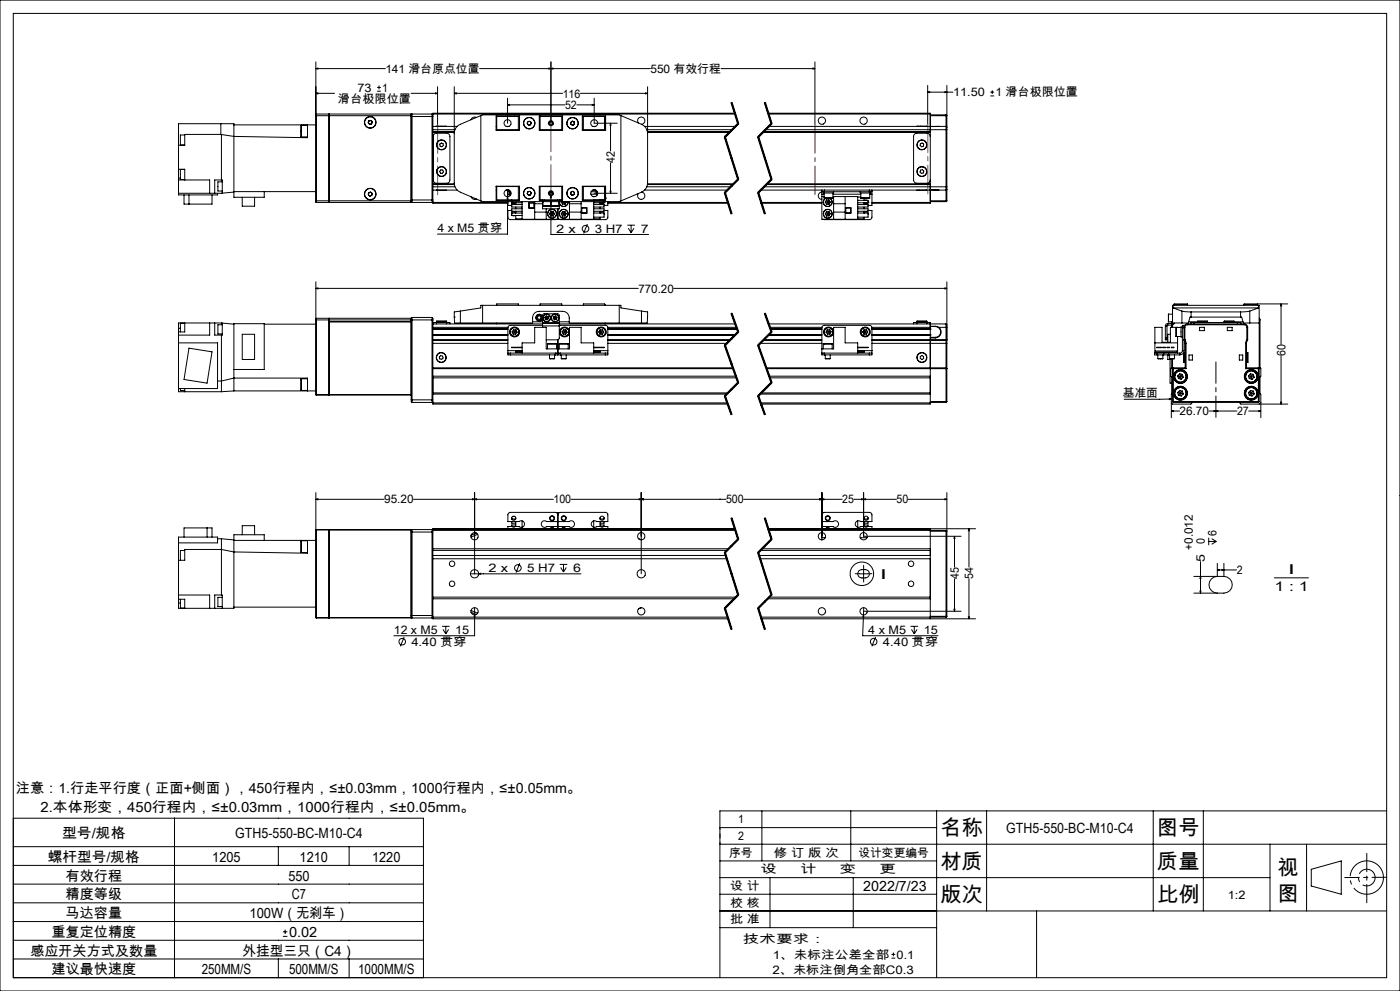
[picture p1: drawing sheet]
<svg xmlns="http://www.w3.org/2000/svg" width="420mm" height="297mm" viewBox="0 0 420 297" stroke-linecap="round" stroke-linejoin="round" font-family="sans-serif">
<g fill="none" stroke="#000" stroke-width=".3">
<path d="M0 0h420v297h-420zM4 4h412v289h-412zM94.8 18.6v41.6M165.3 18.6v18.3M244.5 18.6v18.8M66.3 37.1v3.2M70.2 37.4h24.6M90.4 37.5v3.5M90.4 37.5h1.9M92.3 37.4v3.9l-22.1-.4-3.8-.6M94.8 20.6l.6-.2v.3zM94.8 28l.6-.2v.3z"/>
<path d="M94.8 28h5.6M94.8 20.6h20.8M94.9 34.2l-.1 .5h28.5M94.9 34.2v26.5M94.9 34.2h3.8M98.7 34.2v26.5M98.7 34.2l.1 .1M98.8 34.3v26.3M98.8 34.2v26.5M98.8 34.2v.1M98.8 34.2h24.6M110.5 36.8l.3 .4"/>
<path d="M110.7 36.2l-.2 .6M111.3 36.1l.4 .5M111.3 36.1l-.6 .1M111.4 37.1l-.6 .1M111.7 36.6l-.3 .5M113.1 27.3h1.2M113.1 26.2h1.2M113.7 25.6v1.2M123.3 28h8M123.3 34.7v25.5M123.4 34.2l-.1 .5M123.4 34.4v.5"/>
<path d="M123.4 34.2v.2M123.4 34.9v25M123.4 34.9h6.5M123.6 34.2v26.5M123.6 34.2h6M123.6 34.2l-.2 .2M129.6 34.2v26.5M129.6 34.2l.3 .2M129.9 34.4v.5M129.9 34.2v.2M129.9 34.9v25M129.9 37.9h7.3"/>
<path d="M129.9 39.6h6.4M129.9 39.7h6.4M129.9 34.2h90.6M129.9 38.9h6.6M129.9 39.5h6.4M130.7 27.8l.6 .2-.6 .1zM130.9 37.9h3M131.3 26v11.4M136.3 28l.6-.2v.3zM136.3 26v28.8a3 3 0 0 0 1.8 2.8l6.2 2.6M136.3 28h32.5M142.9 35.2h-.1a1.15 1.15 0 0 0-1.5 .7"/>
<path d="M144.3 34.6l-6.2 2.6a2.94 2.94 0 0 0-1.8 2.8M144.3 34.6v25.6M144.3 34.6l.5-.2h41l.5 .2M148.8 37.9h.2M148.8 38.9h.2M148.8 34.8h7.1v4.2h-7.1zM149 38.9h6.9M151.8 37.9h.9M152.3 31.4l.6-.1v.3zM152.3 29.4v7.5M152.3 31.4h17.2M155.5 34.9v4"/>
<path d="M155.9 34.9h-6.9v4.1M158.2 36.9l.3 .5M158.5 37.4h.5M158.5 36.4l-.3 .5M158.5 36.4h.6M159.1 36.4l.2 .5M159.3 36.9l-.3 .5M161.8 34.8h7v4.2h-7zM161.8 34.9h7M161.8 38.9h7M162 34.9v4M162.1 34.8l.2 .1"/>
<path d="M164.7 20.4l.6 .2-.6 .1zM165.3 20.6l.6-.2v.3zM168.5 34.9v4M171.2 36.7l.1 .6M171.3 37.3l.6 .2M171.7 36.3l.5 .2M171.7 36.3l-.5 .4M172.2 36.5l.1 .6M172.3 37.1l-.4 .4M173 31.4h5.3M174.1 28h20.2M174.7 34.9h6.8v4.1"/>
<path d="M174.7 34.8h7v4.2h-7zM174.7 38.9h6.8M175 34.9v4M177.7 31.3l.6 .1-.6 .2zM177.8 37.9h.9M178.3 29.4v7.5h6.9M181.4 34.9v4M181.5 37.9h.2M181.5 38.9h.2M183.2 36.9v8.4M183.2 36.9l.1 .6h-.3zM186.3 34.6v25.6"/>
<path d="M186.3 34.6l6.1 2.6M191.5 36.9a1.1 1.1 0 0 1 .3-1.7 1.1 1.1 0 0 1 1.6 .6 1.1 1.1 0 0 1-.9 1.4M192.4 37.2a2.94 2.94 0 0 1 1.9 2.8M193.4 37.9h27.3M193.7 27.8l.6 .2-.6 .1zM194 38.9h25.6M194.2 39.6h24.7M194.2 39.7h24.7M194.2 39.5h24.8M194.3 26l-.1 29.4a2.98 2.98 0 0 1-1.8 2.2M195.1 20.6h-51.2M216.3 20.6h28.2"/>
<path d="M219.3 30.8l2 6.3M219.5 30.7l2 6.4-4 4 4 12.6-4 4 2 6.4M219.6 30.7l2 6.3M220.5 33.9h-90.6v.3M221.3 36.9l-4 4M221.6 37.2l-4 4M228.8 39.7h50.3M228.9 39.6h50.2M229 39.5h50.1M229.3 30.8l2 6.3M229.5 30.7l2 6.4-4 4 4 12.6-4 4 2 6.4M229.6 30.7l2 6.3"/>
<path d="M229.7 38.9h54.1M230.4 33.9h48.7v.3M230.5 34.2h48.6M230.6 37.9h50M231.3 36.9l-4 4M231.6 37.2l-4 4M243.9 20.4l.6 .2-.6 .1zM275.1 37.9h3M278.3 27.6l.6-.1v.3zM278.3 27.6h7.6M278.3 25.6v11.5M279.1 34.2v4.7"/>
<path d="M279.1 38.9v17.1M279.1 34.4h4.7M279.1 34.7h4.7M280.6 37.9h-1.5v1M280.6 37.9h1.1M280.6 37.9h.1M283.5 27.5l.6 .1-.6 .2zM283.8 37.9v1M283.8 37.9l.3 .2M283.8 38.9h.3M283.8 37.9h-3.2M283.8 34.4l.3 .2-.3 .1"/>
<path d="M283.8 34.4v.3M283.8 34.7v3.2M283.8 38.9v17.1M284.1 38.1v.8M284.1 38.9v17.1M284.1 25.6v12.5M297.1 28.7h1.1M297.1 27.6h1.1M297.7 27.1v1.1M53.6 50.7v2.7M53.6 50.7v-13.6h16.6v22h9.1v-1.7M53.6 53.4v5h11.7v-.5"/>
<path d="M53.6 53.9h9.3v4M53.6 50.7h1.8v3.2M53.6 53.4h.5M55.2 58.4v2.8h8.4v-2.8M55.4 50.8h-1.3v3h1.3M55.4 40.5h-1.3v3h1.3M56.7 58.4v2.8M66.3 40.3h-10.9v3.2h-1.8M66.3 40.3h.1M66.4 40.3v13.6M66.7 54.5h-1.3v2.8h1.3M66.7 57.9h-13.1"/>
<path d="M66.7 57.9v-4h-2.3v4M70.2 57.4h24.6M70.2 57.6l-3.5 .3M72.7 59.1v2.7h3.7v-2.7M90.4 41h1.9M110.5 58.4l.5 .3M110.6 57.8l-.1 .6M111.2 57.6l.4 .4M111.2 57.6l-.6 .2M111.5 58.5l-.5 .2M111.6 58l-.1 .5M123.4 59.9v.5"/>
<path d="M123.4 59.9h6.5M129.9 59.9v.5M129.9 55.2h6.4M129.9 57h7.3M129.9 56h6.6M129.9 55.3h6.4M130.2 40.2l.6-.3h3.2a.96 .96 0 0 1 1 1v13a.96 .96 0 0 1-1 1h-3a.96 .96 0 0 1-1-1v-13zM130.9 57h3M131.9 43.2l.5-.3 .5 .2 .1 .5-.5 .4-.5-.2zM132.3 50.9l.5 .1 .2 .5-.3 .5-.6-.1-.2-.5zM141.3 58.9l.1 .2a1.08 1.08 0 0 0 1.5 .5M148.8 57h.2"/>
<path d="M148.8 55.8h7.1v4.2h-7.1zM148.8 56h.2M149 55.8v4.1h6.9M149 55.9h6.9M151.8 57h.6M152.3 59l.1 .6h-.3zM152.3 56.9v13.3h-21.1M152.4 57.5h.7M152.4 57.5v.7M152.4 57v.5M152.4 58.2v.8M152.4 59.9v.1"/>
<path d="M152.4 58.2h.6M152.4 57h.3M152.9 57.5v.4h.4M153 57.9v.8M153.1 57.3v.2M153.1 57.5h.1M153.5 59.9v.1M155.5 55.9v4M158.2 58l.3 .4M158.5 57.4l-.3 .6M158.5 58.4h.6M159 57.4l.3 .5"/>
<path d="M159 57.4h-.5M159.3 57.9l-.2 .5M161.8 55.8h7v4.2h-7zM161.8 59.9h7M161.8 55.9h7M162 55.9v4M162.3 59.9l-.2 .1M162.8 59.9v.1M163.3 59.9v.1M164.8 57.9h1M165.1 57.5h.4M165.3 58.7l.1 .6h-.3z"/>
<path d="M165.3 57.2v13.1h29.3M167.3 59.9v.1M167.8 59.9v.1M167.9 59.9v.1M168 59.9l-.1 .1M168.5 55.9v4M168.7 59.9v.1M168.7 59.9l.1 .1M171.2 58.1l.4 .4M171.4 57.5l-.2 .6M171.9 57.4l.4 .4M171.9 57.4l-.5 .1"/>
<path d="M172.2 58.3l-.6 .2M172.3 57.8l-.1 .5M174.7 55.8h7v4.2h-7zM174.7 55.9h6.8M175 55.9v4M177.3 58.2h1.7M177.3 57.5h1.9M177.8 57h.9M177.9 58.9h.2M178.1 59.9v.1M178.3 57.9h6.9M178.9 57.5v.4h.4"/>
<path d="M179 57.9v.8M180 59.9v.1M181.4 55.9v4M181.5 59.4h.2M181.5 59.3h.2M181.5 55.8v4.1h-6.8M181.5 57h.2M181.5 57.5h.2M181.5 56h.2M181.5 57.9h.2M181.6 57v.5M181.7 59.4h.1"/>
<path d="M183 57.3h.3l-.1 .6zM183.2 48.8v9.1M192.4 57.6l-6.1 2.6M192.5 57.6a1.11 1.11 0 0 1 .9 1.4 1.11 1.11 0 0 1-1.5 .7 1.11 1.11 0 0 1-.4-1.7M193.4 57h24.8M194 56h25.2M194.2 55.3h25.7M217.3 41.1l4 12.7M217.3 57.8l2 6.3M217.6 41l4 12.7M217.6 57.7l2 6.3M220 55.2h-25.8"/>
<path d="M221.3 53.6l-4 4M221.6 53.9l-4 4M227.3 41.1l4 12.7M227.3 57.8l2 6.3M227.6 41l4 12.7M227.6 57.7l2 6.3M228.2 57h19.1M229.2 56h54.6M229.9 55.3h49.2M230 55.2h49.1M231.3 53.6l-4 4M231.6 53.9l-4 4"/>
<path d="M246.6 57.6a1.09 1.09 0 0 0-1.1 1.1 1.09 1.09 0 0 0 1.1 1.1M246.6 57.5h.7M246.6 57.5v.7M246.6 57v.5M246.6 58.2v7.5h10.7v-6.8h-7.4M246.6 58.9h.6M246.6 58.2h.6M247.1 57.5v.4h3v-.4M247.2 59.3h2.7M247.2 57.9v1.4M247.3 57v.5M247.3 57h13.5"/>
<path d="M247.3 57.5h13.5M247.7 59.4a1.35 1.35 0 0 0-.4 2 1.35 1.35 0 0 0 2.1 0 1.35 1.35 0 0 0-.4-2M247.8 59.4a1.3 1.3 0 0 0-.5 2 1.3 1.3 0 0 0 2.1 0 1.3 1.3 0 0 0-.6-2M247.9 59.9l-.3 .7M247.9 59.9l.8 1.3M248.7 59.9h-.8M248.7 59.9l.4 .7M248.7 59.9l-.7 1.3M249.9 57.9v1.4M249.9 58.2h8.3M250.1 58.9v6.8M253.5 58.9v6.8"/>
<path d="M257.3 59.1h.9M258.1 57.5v.4h3v-.4M258.2 59.3l.1 .1M258.2 59.3h2.7M258.2 57.9v1.4M258.3 59.4h.1M259.2 59.4v.6M260.8 57.5h.8M260.8 57h19.8M260.8 57v.5M260.9 59.3l-2.6 .1M260.9 57.9v1.4"/>
<path d="M260.9 58.2h.7M261.6 57.5v.7M261.6 57v.5M261.6 58.2v3.4h-1.2M275.1 57h2.9M276.1 43.1l.5-.2 .5 .3-.1 .6-.5 .2-.5-.4zM276.2 51l.6-.1 .3 .4-.1 .6-.6 .1-.4-.5zM278 57h.1M279.1 40.9a1.02 1.02 0 0 0-1-1h-3a.96 .96 0 0 0-1 1v13a.96 .96 0 0 0 1 1h3a1.02 1.02 0 0 0 1-1M279.1 56v4.7M279.1 56v.9h1.5M280.6 56.9l1.1 .1"/>
<path d="M280.6 57h1.1M280.6 56.9v.1M281.7 57h2.1M283.8 56h.3M283.8 56v1M283.8 57v3.2M284.1 56v.7M284.1 56.7l-.3 .3M284.1 56.7v3.5M94.8 60.2l.1 .5M94.8 60.2h28.5M94.9 60.7h3.8"/>
<path d="M98.8 60.6h.1M98.8 60.6l-.1 .1M98.8 60.6v.1M98.8 60.7h24.5M123.3 60.2v.5M123.3 60.6h.1M123.4 60.4v.2M123.4 60.6l-.1 .1M123.4 60.4l.2 .3M123.6 60.7h6M129.9 60.7v.2h22.5M129.9 60.4v.3"/>
<path d="M129.9 60.4l-.3 .3M129.9 60.7h22.5M144.3 60.2l.5 .2h41l.5-.2M152.4 60.4v1.2h1.1M153.5 60.4v.4M153.5 60.7h.1M153.5 60.6v.1M153.5 60.8a.61 .61 0 0 0 .6 .4 .61 .61 0 0 0 .6-.4v.5M153.5 63.1h-1.1v2.1l.2 .4 .5 .2 13.9-.1M153.5 63.8v.8h3.1M153.5 63.8h3.1M153.5 60.8h3.1"/>
<path d="M153.5 63.9v.3M153.6 60.9h1M153.8 64.6h.6M154.7 63.3v.5a.63 .63 0 0 0-.6-.3 .63 .63 0 0 0-.6 .3M154.7 62.1v.5M154.7 64.6v1h1.9M156.6 60.4v5.3h21.5v-5.3M156.6 61.3h-3.1v.8h3.1M156.6 62.6h-3.1v.7h3.1M158.7 60.8h1.6v1.6h-1.6zM158.7 60.8h1.5v1.5h-1.5M160.4 60.4v5.3"/>
<path d="M160.4 63.6h3.5M160.4 61.1h2.4M162.8 60.4v.3M162.8 61.8v.8h5v-.8M162.8 60.7v1.1M162.8 60.7h.1M162.8 61.8h5M162.9 61.6h.1M162.9 61.6h2.3M162.9 60.4v1.2M163.9 62.6v3.1M164.9 64.1h1.5"/>
<path d="M164.9 64.1l.3 .6M165.2 61.6l-2.3 .1M165.2 60.7h.2M165.2 60.4v1.2M165.2 63.4h.8M165.2 64.7h.8M165.2 63.4l-.3 .7M165.2 63.4l.4 .7M165.4 61.6l1.3 .1M165.4 61.6h1.3M165.4 60.4v1.2M165.6 64.1l.4 .6"/>
<path d="M165.6 64.1l-.4 .6M166 63.4l.4 .7M166 63.4l-.4 .7M166.4 64.1l-.4 .6M166.7 61.6h1M167.4 62.6v3.1M167.7 61.6l-1 .1M167.7 60.7h.1M167.7 60.4v1.2M167.8 60.7v1.1M167.8 60.4a1.3 1.3 0 0 0 1.3 1.5 1.3 1.3 0 0 0 1.3-1.5M168.4 64.1h1.5"/>
<path d="M168.4 60.6h1.5M168.4 60.6l.3 .6M168.4 64.1l.3 .6M168.5 60.4l-.1 .2M168.7 63.4h.8M168.7 61.2h.8M168.7 63.4l-.3 .7M168.7 64.7h.8M168.7 63.4l.4 .7M169 60.4l.1 .2M169.1 60.6l.4 .6M169.1 60.6l-.4 .6"/>
<path d="M169.1 64.1l.4 .6M169.1 64.1l-.4 .6M169.2 60.4l-.1 .2M169.5 63.4l.4 .7M169.5 63.4l-.4 .7M169.8 60.4l.1 .2M169.9 60.6l-.4 .6M169.9 64.1l-.4 .6M170.5 60.4a1.35 1.35 0 0 1-1.4 1.5 1.35 1.35 0 0 1-1.3-1.5v.3M170.9 60.4v5.3M170.9 63.6h3.4M170.9 61.1h3.4"/>
<path d="M174.3 60.4v5.3M174.5 62.3h1.6v1.6h-1.6zM174.5 62.3h1.5v1.5h-1.5zM176.2 67.1l-1.1 2.9M178.1 61.3h3.1v.8h-3.1M178.1 62.6h3.1v.7h-3.1M178.1 63.8h3.1M178.1 60.8h3.1M180 63.3v.5a.63 .63 0 0 1 .6-.3 .63 .63 0 0 1 .6 .3M180 62.1v.5M180 65.1v.5h-1.9M180.1 60.9h1.1"/>
<path d="M180.3 60h.6M181.2 60.8a.61 .61 0 0 1-.6 .4 .61 .61 0 0 1-.6-.4v.5M181.2 60h.1M181.2 60.4v.3zM181.2 63.9v.3M181.2 63.1h1.2l-.1 2.3-.7 .4-13.9-.1M181.2 60.7h.1M181.2 63.8v1.3h-3.1M182.4 60.4v1.2h-1.2M182.4 60.9h36M182.4 60.7h36M188.2 67.5h2.3"/>
<path d="M188.5 68.4l.8 1.3M189.3 67.5v2.2M190.2 68.4l-.9 1.3M228.4 60.7h18.2M228.4 60.9h18.2M247.6 64.1l.4 .6M247.6 60.6l.4 .6M247.6 60.6h1.5M247.9 63.4h.8M247.9 63.4l-.3 .7M247.9 63.4l.8 1.3M248.3 64.1h-.7"/>
<path d="M248.3 64.1h.8M248.3 64.1l-.3 .6M248.7 63.4l.4 .7M248.7 63.4l-.4 .7M248.7 64.7h-.7M248.7 61.2h-.7M249.1 64.1l-.4 .6M249.1 60.6l-.4 .6M250.1 63.6h3.4M250.1 61.1h3.4M253.7 62.3h1.6v1.6h-1.6zM253.7 62.3h1.5v1.5h-1.5z"/>
<path d="M257.3 60h3.1v.8M257.3 61.3h3.1v.8h-3.1M257.3 62.6h3.1v.7h-3.1M257.3 63.8h3.1M257.3 60.8h3.1M259.2 63.3v.5a.66 .66 0 0 1 .6-.3 .66 .66 0 0 1 .6 .3M259.2 62.1v.5M259.2 65.1v.5h-1.9M259.3 60.9h1M259.5 60h.6M260.4 60.8a.64 .64 0 0 1-.6 .4 .64 .64 0 0 1-.6-.4v.5M260.4 60.4v.3"/>
<path d="M260.4 63.9v.3M260.4 63.1h1.2l-.1 2.3-.7 .4-13.9-.1M260.4 60.7h.1M260.4 63.8v1.3h-3.1M261.6 60.7h17.5M279.1 60.7v.2h-17.5M279.1 60.2h4.7M279.1 60.4h4.7M283.8 60.2h.3M283.8 60.2v.2M284.1 60.2l-.3 .2M53.6 98.4v1.1"/>
<path d="M53.6 99.5v17.9h12.8M53.6 98.4h.5M55.4 96.9h-1.3v2.6M55.4 96.8v2.7h-1.8M62.9 96.8v3.6h-9.3M64.4 96.8v3.6h2.3v-3.6M66.7 97.3h-1.3v2.8h1.3M66.7 96.8h-13.1v1.6M66.7 96.8l3.5 .4M79.3 97.2h15.5M94.8 86.4l.6-.1v.3zM94.8 84.5v33.8"/>
<path d="M94.8 86.4h96.7M94.9 95.4v23M94.9 95.4l-.1 .5h35.1M94.9 95.4h3.8M98.7 95.4v23M98.7 95.4l.1 23h24.6M98.8 96.4h24.6zM123.6 95.1v25.5M123.6 95.1l-.2 .3v24.4M123.6 95.1h6M129.6 95.1v25.5M129.6 95.1l.3 .3v.5"/>
<path d="M129.9 97.1h32.9M129.9 98.6h22.5M129.9 98.7h22.5M129.9 98.1h22.5M129.9 98.5h22.5M129.9 95.9v14.3M131 96.6l.1 .1M131 96.3h3M131 96.7h-1v.4M131 96.6h3M131 96.7h3M131 96.3v.3"/>
<path d="M131 96.7v.4M134 96.6l-.1 .1M134 96.7h1v.4M134 96.3v.3M134 96.7v.4M136.3 95l.1 1.8h1.7M136.3 95h.1M138.1 96.8h21.7a3.4 3.4 0 0 1 .5-2.9l.7-.5 .8-.1h7a1.99 1.99 0 0 1 2 2v1.5h21.6M138.1 93.2l-1.8 .3v1.5M138.1 93.2l6.2-.9v-.8h42v.8l6.1 .9M138.1 93.2v3.6M144.8 91.5v5.3"/>
<path d="M149 91.5v-.4h6.5v.4M149 96.8v.3M153.6 99.4l.4 .7M153.6 99.4l.8 .1M154.1 98.8l.7 .1M154.1 98.8l-.5 .6M154.1 98.8l.3 .7M154.4 99.5l.7 .1M154.4 99.5l.3 .7M154.4 99.5l-.4 .6M154.8 98.9l.3 .7M154.8 98.9l-.4 .6"/>
<path d="M155.1 99.6l-.4 .6M159.8 96.4h3M162 91.5v-.4h6.5v.4M162.8 96.9v.8M162.8 96.7v.2M162.8 96.7v-2.3l.4-.4 4.3 .1 .3 .4v2.2M162.8 97.5l-10.1 .1-.3 .5v7M162.8 96.7h5M162.8 96.9h5M162.8 97.7h5M162.8 97.7v.4M163.5 95.1l.1 .6"/>
<path d="M163.5 95.1l.5 .2M163.6 95.7l.5 .1M163.9 94.7l-.4 .4M163.9 94.7l.6 .2M163.9 94.7l.2 1.1M164 95.3l-.4 .4M164 95.3l.6 .2M164.5 94.9l.1 .6M164.5 94.9l-.5 .4M164.6 95.5l-.5 .3M166 95.5l.4 .3M166.1 94.9l-.1 .6"/>
<path d="M166.1 94.9l.4 .4M166.5 95.3l.5 .4M166.5 95.3l-.5 .2M166.6 94.7l.5 .4M166.6 94.7l-.5 .2M166.6 94.7l-.2 1.1M167 95.7l-.6 .1M167.1 95.1l-.1 .6M167.1 95.1l-.6 .2M167.8 96.9v.8M167.8 97.7l-.1 3.8-.4 .3h-3.4M167.8 96.7v.2"/>
<path d="M167.8 97.6h14.2l.4 .5v7M167.8 97.1h52.8M167.8 96.4h3M168.6 99.4l.3 .7M168.6 99.4l.8 .1M169.1 98.8l.7 .1M169.1 98.8l-.5 .6M169.1 98.8l.3 .7M169.4 99.5l.7 .1M169.4 99.5l.3 .7M169.4 99.5l-.5 .6M169.8 98.9l.3 .7"/>
<path d="M169.8 98.9l-.4 .6M170.1 99.6l-.4 .6M175 91.5v-.4h6.4l.1 .4M179.6 99.4l.4 .7M179.6 99.4l.8 .1M180.1 98.8l.7 .1M180.1 98.8l-.5 .6M180.1 98.8l.3 .7M180.4 99.5l.7 .1M180.4 99.5l.3 .7M180.4 99.5l-.4 .6M180.8 98.9l.3 .7"/>
<path d="M180.8 98.9l-.4 .6M181.1 99.6l-.4 .6M181.5 96.8v.3M182.4 98.6h38.7M182.4 98.7h38.8M182.4 98.1h38.5M182.4 98.5h38.7M185.8 91.5v5.3M192.4 93.2l1.9 .3v1.5M192.4 93.2v3.6M194.2 95l-.1 1.8h-1.7M194.2 95h.1"/>
<path d="M202.1 86.4h82M219.3 94l2 5.5M219.5 93.9l2 5.6-4 4 4 11.2-4 4 2 5.6M219.6 93.8l1 2.8M220.6 96.6l1 2.8zM221.3 99.4l-4 4M221.6 99.6l-4 4M229.3 94l2 5.5M229.5 93.9l2 5.6-4 4 4 11.2-4 4 2 5.6M229.6 93.8l2 5.6M230.6 97.1h53.2M230.9 98.1h15.7"/>
<path d="M231.1 98.5h15.5M231.1 98.6h15.5M231.2 98.7h15.4M231.3 99.4l-4 4M231.6 99.6l-4 4M247.8 99.6l.4 .6M248.1 98.9l-.3 .7M248.1 98.9l.5 .6M248.6 99.5l-.8 .1M248.6 99.5l.4 .6M248.6 99.5l-.4 .7M248.9 98.8l-.8 .1"/>
<path d="M248.9 98.8l.4 .6M248.9 98.8l-.3 .7M249.3 99.4l-.3 .7M249.3 99.4l-.7 .1M258.8 99.5l.4 .7M258.8 99.5h.8M259.2 98.8h.8M259.2 98.8l-.4 .7M259.2 98.8l.4 .7M259.6 99.5h.7M259.6 99.5l.3 .7M259.6 99.5l-.4 .7"/>
<path d="M260 98.8l.3 .7M260 98.8l-.4 .7M260.3 99.5l-.4 .7M261.5 98.1h17.6M261.6 98.6h17.5M261.6 98.7h17.5M261.6 98.5h17.5M275.1 96.3h3M275.1 96.6v.1M275.1 96.7h-1v.4M275.1 96.6h3M275.1 96.3v.3"/>
<path d="M275.1 96.7v.4M275.1 96.7h3M278.1 96.6l-.1 .1M278.1 96.7h1v.4M278.1 96.3v.3M278.1 96.7v.4M279.1 97.1v1M279.1 98.5v.1M279.1 98.6h.1M279.1 97.1v.7h1.5M279.1 98.1v.4M279.1 98.6v1.8"/>
<path d="M279.1 97.9h1.5M280.6 97.9a1.62 1.62 0 0 1 1.6 1.6 1.62 1.62 0 0 1-1.6 1.6M280.6 97.8l1.1 .3M280.6 97.8v.1M281.7 98.1a1.77 1.77 0 0 1 .6 2 1.77 1.77 0 0 1-1.7 1.2M281.7 98.1h2.1M283.5 86.3l.6 .1-.6 .2zM283.8 97.1v1M283.8 97.1l.3 .2v.8h-.3M283.8 98.1v3.7M284.1 84.5v17.3M349.6 97.7h.5"/>
<path d="M349.6 97.7v3.6M350.1 97.7v3.6M350.3 96.9l-.5 .3-.2 .5M350.3 97.4l-.2 .3M350.3 96.9v.5M350.5 94.2l.1 2.2M350.5 94.2h.1M350.6 94.2h-.1M350.6 94.2v2.2M350.6 96.4h1.2M350.6 94.2h1.2M351.5 96.4v1.7"/>
<path d="M351.8 96.7l-.2 .2h-1.3M351.8 97.4v.7M352 92.3h25.5M352 92.3l2.6 .9M352 91.5v.8M352.2 96.8l-.4 .6h-1.5M352.2 91.5v-.4h4.1v.4M352.2 91.3h4.1M352.8 98.1v2.8M352.8 98.1h1.5M353.3 98.1h-2.2v4.5h-2.5v-4.5h-2.1v7.7M354.6 93.2l2.7 .3"/>
<path d="M354.6 96.8h-2.8v-5.3h26v18.7M354.6 93.2v3.6M354.7 98h-.4v3h.4M354.7 98.2h.5M354.7 98.2v6.9M355.2 98.1v-.6h-.5v.7M355.2 98.1h.3M355.2 98.1v7M355.5 98.1v3.7M356.2 97.1a1.02 1.02 0 0 0-1 1M356.2 97.1v.2M356.2 97.3l-.6 .4-.1 .4"/>
<path d="M356.2 97.1h17.1M356.2 97.3h17.1M356.6 96.4h2.7M357.3 95h-.3l-.5 1.8h-1.9M357.3 93.5h14.9M357.3 93.5v1.5M357.3 95h14.9M358.2 96.7h-.9v.4M358.2 96.7h13.1M358.2 96.7v.4M359.3 96.3h3M359.3 96.6v.1"/>
<path d="M359.3 96.6h3M359.3 96.3v.3M359.9 98.1h1.4v1h-1.4zM362.3 96.6l-.1 .1M362.3 96.3v.3M367.2 96.3h3M367.2 96.6l.1 .1M367.2 96.6h3M367.2 96.3v.3M368.2 98.1h1.4v1h-1.4zM370.2 96.6v.1M370.2 96.4h2.7"/>
<path d="M370.2 96.3v.3M371.3 96.7h1v.4M371.3 96.7v.4M372.2 95h.3l.5 1.8h1.9M372.2 93.5v1.5M373.2 91.3h4.1M373.3 97.3l.6 .4 .2 .4M373.3 97.1a1.02 1.02 0 0 1 1 1M373.3 97.1v.2M374.1 98.1h.2M374.1 98.1v3.7M374.3 98.1v3.7"/>
<path d="M374.9 93.2l-2.7 .3M374.9 96.8h2.9M374.9 93.2v3.6M377.3 91.1v.4M377.5 92.3l-2.6 .9M377.5 91.5v.8M377.8 95.4l.2 .5M377.8 95.9h.2M378 95.9v14.3M384.3 91.1v12.1M384.3 91.1l.2 .6h-.3zM386.3 91.1h-13.1v.4"/>
<path d="M53.6 102.8h11.7v13.6h-11.7M54.1 116.4v.6h1.3M55.4 116.4v1M56.7 104.3l6.9 1.1-1.5 9.4-6.9-1.1zM65.3 114.2h1.1l3.8-.9h22.1v3.9M66.4 100.4v17M70.2 110.7h9.1v-13.7h-9.1v20.2M70.2 117.2h24.6M70.2 117.2l-3.8 .2M72.7 100.2h3.7v7.5h-3.7zM90.4 113.5v3.5M90.4 113.5h1.9"/>
<path d="M90.4 117h1.9M94.8 118.3l.1 .1M94.9 118.4h3.8M123.3 118.2v-22.8h-24.5l-.1 23M123.3 118.2l-28.5 .1M123.3 118.2l.1 .1M123.4 119.8l.2 .8M123.4 119.8h6.5M129.9 110.2v.3M129.9 110.5v10.6h88.4M129.9 110.5h90M129.9 112.7h90.8"/>
<path d="M129.9 113.2h91M129.9 110.2h90M129.9 117.8h88.5M129.9 118.1h88.1M129.9 100.4h22.5M129.9 100.3h22.5M129.9 101.8h22.5M129.9 102.1h22.5M129.9 102.9h22.5M129.9 100.5h22.5M131.8 107l.4-.4 .6 .1 .1 .6-.4 .4-.6-.1zM152.4 105.8h.7"/>
<path d="M152.4 105.8v.6h.7M152.4 105.1v.7M152.4 105.1h4.2M153.1 105.8h13.5M153.1 106.4h13.5M153.1 105.8v.6M154 100.1l.7 .1M156.6 105.8v-3h3.8v-4.7h3.5v6.5h7v-6.5h3.4v4.7h3.8v3M156.6 105.2h-1.9v.3h1.9M156.6 104.1h-3.1l3.1 .1M164.3 103.1h2.7M164.3 103.1v1.5"/>
<path d="M164.9 107.5h1.5M164.9 106.4v1.1M166.4 106.4v1.1M166.6 105.8h1.5M166.6 106.4h.8M166.6 105.8v.6M166.9 103l-2.6 .1M167 103.1h.1M167 103.1v1.5M167.4 106.4h.7M167.4 101.8v4.6M167.8 103.1h2.7"/>
<path d="M167.8 103.1v1.5M168.1 105.8h13.5M168.1 106.4h13.5M168.1 105.8v.6M168.4 107.5h1.5M168.4 106.4v1.1M168.9 100.1l.8 .1M169.9 106.4v1.1M170.5 103.1v1.5M178.1 105.2h1.9v.3h-1.9M178.1 104.1h3.1l-3.1 .1M178.1 105.1h4.3"/>
<path d="M180 100.1l.7 .1M181.6 105.8h.8M181.6 105.8v.6M182.4 105.8v.6h-.8M182.4 105.1v.7M182.4 100.4h38.2M182.4 100.3h38.3M182.4 101.8h36.8M182.4 102.1h36.5M182.4 102.9h35.7M182.4 100.5h38.1M217.3 103.5l4 11.2"/>
<path d="M217.3 118.7l2 5.6M217.6 103.4l4 11.2M217.6 118.6l2 5.6M221.3 114.5l-4 4M221.6 114.8l-4 4M227.3 103.5l4 11.2M227.3 118.7l2 5.6M227.6 103.4l4 11.2M227.6 118.6l2 5.6M228 118.1h51.1M228 102.9h18.6M228.4 117.8h50.7"/>
<path d="M228.9 102.1h17.7M229.2 101.8h17.4M229.8 110.2h54M229.9 110.5h53.9M230.5 100.5h16.1M230.6 100.4h16M230.7 100.3h15.9M230.8 112.7h48.3M230.9 113.2h48.2M231.3 114.5l-4 4M231.6 114.8l-4 4M246.6 105.8h.7"/>
<path d="M246.6 104.6h3.5v-6.5h3.4v4.7h3.8v3M247 103.1h2.7M247 103.1h.1M247 103.1v1.5M247.3 105.8h13.5M247.3 105.8v.6M247.3 106.4h13.5M247.6 107.5h1.5M247.6 106.4v1.1M249 100.1l-.8 .1M249.1 106.4v1.1M249.7 103.1v1.5"/>
<path d="M257.3 105.2h1.9v.3h-1.9M257.3 104.1h3.1l-3.1 .1M257.3 105.1h4.3M259.2 100.2h.7M260.8 105.8h.8M260.8 105.8v.6M261.6 105.1v-6.9l-.4-.6-14-.1-.5 .3-.1 .4v8.2h.7M261.6 105.8v.6h-.8M261.6 105.1v.7M261.6 100.4h17.5M261.6 100.3h17.5M261.6 101.8h22.2"/>
<path d="M261.6 102.1h22.2M261.6 102.9h22.2M261.6 100.5h17.5M276.1 106.9l.5-.3 .5 .3v.6l-.5 .2-.5-.3zM279.1 100.5v20.6h-50.8M279.1 100.4v.1M279.1 100.4h.1M279.1 101.1h1.5M279.1 101.3h1.5M280.6 101.1v.2M283.8 110.2l.3 .2-.3 .1M283.8 110.2v.3"/>
<path d="M283.8 101.8v.3M283.8 101.8h.3M283.8 102.1v.8M283.8 102.9h.3M283.8 102.9v7.3M283.8 110.5v9.8M284.1 101.9l-.3 .2M284.1 101.8v.1M284.1 101.9v1M284.1 102.9v17.4M346.5 102.8h6.8M346.6 105.2h6.5v.3h-6.5z"/>
<path d="M347.1 104.1l1.2 .1zM347.1 105.8h-.7v.6h.7M347.1 105.8h6.8M347.1 106.4h2M347.1 105.8v.6M347.3 107.5h1.6M347.3 106.4v1.1M348.9 104.1l.7 .1zM348.9 106.4v1.1M349.1 106.4h1.5M349.1 105.8v.6M349.6 101.3v.5h.5v-.5"/>
<path d="M349.6 101.3h.5M350.1 104.1l.8 .1zM350.3 106.4v1.3h1.2M350.6 106.4h3.3M350.6 105.8v.6M350.8 119.4l.6 .2-.6 .2zM350.9 107.5h1.5M350.9 106.4v1.1M351 107.7v7.1h.5M351.1 100.2h-.8v2.4M351.4 119.6l-14.1 .1M351.4 104.1l.7 .1z"/>
<path d="M351.5 110.2l-.2 .2v2.3l.5 .5M351.5 110.2h4.1M351.5 107.6v2.6M351.5 113v5M351.8 110.5l.2-.3v.3M351.8 110.5h.2M351.8 117.8l-.4 .3v7.1M351.8 107.6v2.6M351.8 110.5v9.8M352 110.5h3.8M352 110.5v9.8M352.4 106.4v1.1"/>
<path d="M352.8 100.9h1.5M353.3 100.9v4.9M353.3 117.6l.2 .9M353.3 117.6l.8 .3M353.3 112.6l.2 .8M353.3 112.6l.8 .3M353.5 118.5l.9 .2M353.5 113.4l.9 .3M353.9 117l-.6 .6M353.9 117l.8 .2M353.9 117l.2 .9M353.9 112l.8 .2"/>
<path d="M353.9 112l-.6 .6M353.9 112l.2 .9M353.9 105.8v.6M354.1 117.9l.3 .8M354.1 117.9l.9 .2M354.1 117.9l-.6 .6M354.1 112.9l-.6 .5M354.1 112.9l.3 .8M354.1 112.9l.9 .2M354.7 105.1l-.3 .6-.5 .1M354.7 105.1h.5M354.7 117.2l.3 .9"/>
<path d="M354.7 117.2l-.6 .7M354.7 112.2l.3 .9M354.7 112.2l-.6 .7M355 118.1l-.6 .6M355 113.1l-.6 .6M355.2 105.1a1.33 1.33 0 0 1-1.3 1.3M355.2 105.7v3M355.2 105.7h.3M355.2 108.7h.3M355.3 102.1l.3 .8M355.5 101.8v.1M355.5 101.8h-.3l.1 .3"/>
<path d="M355.5 105.7h.1M355.5 101.9l.3 1M355.5 101.9l-.2 .2M355.5 105.7v3M355.6 108.6l-.1 .1M355.6 102.9h.2M355.6 110.2l.2 .3M355.6 102.9v7.3M355.8 102.9v7.6M356.7 106.4h1v1.5h-1zM371.8 106.4h1v1.5h-1zM373.7 102.9h.2"/>
<path d="M373.7 110.5h3.8M373.7 102.9v7.6M373.9 108.6l.1 .1M373.9 110.2l-.2 .3M373.9 110.2h4.1M373.9 102.9v7.3M374 105.7h-.1M374 101.9l-.3 1M374 101.9l.2 .2M374 105.7v3M374 105.7h.3M374 108.7h.3"/>
<path d="M374.1 101.8h.2M374.1 101.8l-.1 .1M374.2 102.1l-.3 .8M374.3 105.7v3M374.3 101.8l-.1 .3M374.5 112.6l.3 .8M374.5 112.6l1.7 .5M374.5 117.6l.3 .9M374.5 117.6l1.7 .5M374.8 113.4l.8 .3M374.8 118.5l.8 .2M375.1 112l.9 .2"/>
<path d="M375.1 112l-.6 .6M375.1 112l.3 .9M375.1 117l.9 .2M375.1 117l-.6 .6M375.1 117l.3 .9M375.4 112.9l-.6 .5M375.4 112.9l.2 .8M375.4 117.9l-.6 .6M375.4 117.9l.2 .8M376 112.2l.2 .9M376 112.2l-.6 .7M376 117.2l.2 .9"/>
<path d="M376 117.2l-.6 .7M376.2 113.1l-.6 .6M376.2 118.1l-.6 .6M377.5 110.5v-.3l.3 .3M377.5 110.5h.3M377.5 110.5v9.8M377.8 117.8l.4 .4v7M377.8 110.5v9.8M378 110.2l.2 .2v2.3l-.4 .5M378 113v5M384.3 106.7v14.4M123.6 120.6h6"/>
<path d="M129.9 120.8h88.3M129.9 120.3l-.3 .3M228.2 120.8h50.9M279.1 120.3h4.7M279.1 120.6h4.7M283.8 120.3h.3M283.8 120.3v.3M284.1 120.3l-.3 .3M351.4 123.2h2.5M351.4 123.2l.6-.2v.4zM351.8 120.3h.2M351.8 120.3l.2 .3"/>
<path d="M352 120.3v.3M352 120.3h25.5M352 120.6h25.5M357.8 120.6l-.5 .5h-5.5l-.4-.3M362.7 123.2h8.4M364.2 123l.6 .2-.6 .2zM364.8 123.2l.6-.2v.4zM371.8 120.6l.5 .5h14M374.6 123.2h3.6M377.5 120.3v.3M377.5 120.3h.3M377.6 123l.6 .2-.6 .2z"/>
<path d="M377.8 120.3l-.3 .3M378.2 120.6l-.4 .5M384.2 120.5h.3l-.2 .6zM62.1 158.2v2.8M94.8 149.6l.6-.1v.3zM94.8 149.6h20.5M94.8 147.6v37.5M94.9 158.7v26.5M94.9 158.7l28.4 .2M94.9 158.7h3.8M98.7 158.7v26.5M123.3 158.9v26.2"/>
<path d="M123.4 159v.5M123.4 159l-.1-.3h-24.5v26.5h24.5l.1-.2M123.4 159.5v25M123.4 158.8l-.1 .1M123.4 159.5h6.5M123.6 158.7v26.5M123.6 158.7h6M123.6 158.7l-.2 .3M124.1 149.6h41.9M129.6 158.7v26.5M129.6 158.7l.3 .3h90.7M129.9 158.6h90.6"/>
<path d="M141.8 149.5l.6 .1-.6 .2zM142.4 149.6l.6-.1v.3zM142.4 147.6v24.4M142.9 159.7l-1.6 .7M152.4 158.5v-.7h3.2a1.03 1.03 0 0 0 1.5 0 1.03 1.03 0 0 0 0-1.5 1.03 1.03 0 0 0-1.5 0h-3.2v-2.1l.2-.4 .4-.2h13.8l.5 .3 .1 .4a.73 .73 0 0 1 .7-.7h13.7l.4 .3 .2 2.4h-3.3a1.03 1.03 0 0 0-1.4 0 1.03 1.03 0 0 0 0 1.5 1.03 1.03 0 0 0 1.4 0h3.3v.7M153.5 155.1v.4M153.5 156.3v.5h1.2M153.5 155.5h1.2M153.6 158.5l.5-.3 .5 .3M153.8 154.8h.6M154.7 155.1v.4M154.7 156.3v1.5"/>
<path d="M154.7 157.3h-1.2v.5M156.6 156.1v1.9M162.6 156.5a1.08 1.08 0 0 1 1.5-.2h6.5a1.03 1.03 0 0 1 1.5 0 1.03 1.03 0 0 1 0 1.5 1.03 1.03 0 0 1-1.5 0h-6.5a1.02 1.02 0 0 1-1.3 0 1.02 1.02 0 0 1-.2-1.3zM165 158.5l.6-.4 .7 .4M165.1 158.5l.5-.3 .5 .3M167 153.7h.7M167.4 153.7v4.8M168.5 158.5l.6-.4 .7 .4M168.6 158.5l.5-.3 .5 .3M178.1 156.1v1.9M180 155.1v.4M180 156.3v1.5"/>
<path d="M180 157.3h1.2v.5M180 155.5h1.2M180.1 158.5l.5-.3 .6 .3M181.2 155.1v.4M181.2 156.3v.5h-1.2M191.8 149.5l.6 .1-.6 .2zM192.4 149.6l.6-.1v.3zM192.4 147.6v24.4M215.8 149.6h.1M217.8 149.6h-46.5M219.3 155.3l2 6.4M219.5 155.3l2 6.3-4 4 4 12.7-4 4 2 6.3"/>
<path d="M219.6 155.2l1 3.2M220.5 158.5h-90.6v27h88.5M220.6 158.4l1 3.2zM223.1 149.6h29.6M229.3 155.3l2 6.4M229.5 155.3l2 6.3-4 4 4 12.7-4 4 2 6.3M229.6 155.2l2 6.4M230.5 158.6h48.6M230.6 159h53.2M246 149.5l.6 .1-.6 .2zM246.6 156.3h3.2a1.03 1.03 0 0 1 1.5 0 1.03 1.03 0 0 1 0 1.5 1.03 1.03 0 0 1-1.5 0h-3.2M246.6 154.3l.1-.4 .5-.3h13.7l.5 .3 .2 2.4h-3.3a1.03 1.03 0 0 0-1.4 0 1.03 1.03 0 0 0 0 1.5 1.03 1.03 0 0 0 1.4 0h3.3v.7"/>
<path d="M246.6 153.7h.3M246.6 149.6l.6-.1v.3zM246.6 147.6v13.5M247.6 158.5l.7-.4 .7 .4M247.8 158.5l.5-.3 .5 .3M257.3 156.1v1.9M258.5 149.5l.6 .1-.6 .2zM259.1 149.6l.6-.1v.3zM259.1 147.6v13.1h29.2M259.2 155.1v.4M259.2 156.3v1.5M259.2 157.3h1.2v.5"/>
<path d="M259.2 155.5h1.2M259.3 158.5l.5-.3 .5 .3M260.4 155.1v.4M260.4 156.3v.5h-1.2M268.9 149.6h-12.7M272.5 149.6h11.6M279.1 158.5v27M279.1 159.2h4.7M283.5 149.5l.6 .1-.6 .2zM283.8 159l.3 .1-.3 .1M283.8 159v.2M283.8 159.2v25.5"/>
<path d="M284.1 147.6v37.1M290.7 158.5l.1 .6h-.3zM290.7 158.5v11.5M292.7 158.5h-62.3M53.6 179.6v1.1M53.6 162.7h11.7v-1.7h-11.7v18.6M53.6 178.3h9.3v4M53.6 179.6h1.8v2.7M54.1 179.6v2.6h1.3M55.2 161v-2.8h8.4v2.8M55.4 165h-1.3v2.9M65.3 161.5h1.1"/>
<path d="M66.4 161.5v16.8M66.4 161.5l3.8 .3M66.7 179h-1.3v2.8h1.3M70.2 162h24.6M72.7 160.3v-2.8h3.7v2.8M79.3 162v-1.7h-9.1v22h-16.6v-1.6M90.4 162.1v3.5M90.4 162.1h1.9M90.4 165.6h1.9M92.3 162v3.8l-22.1-.4-3.8-.7h-11v3.2h-1.8M129.9 167.4l88.1 .1M129.9 179.5h90.4"/>
<path d="M129.9 179h90.9M129.9 164.5h88.7M129.9 165h88.2M141.1 172h33.2M143.3 160.1l-2 .9M143.6 172l.6-.2v.3zM155.9 168.8l-1.1 2.8M167.9 169.2h2.3M168.2 170.1l.9 1.3M169.1 169.2v2.2M169.9 170.1l-.8 1.3M191.5 161.4l.9 .4"/>
<path d="M217.3 165.7l4 12.6M217.6 165.6l4 12.6M217.7 166.5h-87.8M221.3 161.5l-4 4M221.3 178.2l-4 4M221.6 161.7l-4 4M221.6 178.4l-4 4M227.3 165.7l4 12.6M227.6 165.6l4 12.6M227.7 166.5h51.4M228 167.5h51.1M228.1 165h51"/>
<path d="M228.6 164.5h50.5M230.3 179.5h48.8M230.8 179h48.3M231.3 161.5l-4 4M231.3 178.2l-4 4M231.6 161.7l-4 4M231.6 178.4l-4 4M246.6 161.1v.7M246.6 161.1h1M257.7 171.1a2.22 2.22 0 0 1 3 .4 1.25 1.25 0 0 1-1.1 1.7 1.75 1.75 0 0 1-2.2-.8l-.1-.4zM257.8 172h2.5M258.1 161.1h2"/>
<path d="M259.1 170.7v2.5M286.3 160.7v9.3M286.3 173.5v9.7M286.3 160.7l.2 .6h-.3zM290.7 173.5v12M358.1 172.8h9.1M360 177.2h.3l-.1 .6zM360.2 168.3v9.5M360.2 172.8l.1 .6h-.3zM362.6 161.1v2.3M362.6 162.3h2.3M363.5 161.4l1.4 .9"/>
<path d="M364.9 162.3l-1.4 .8M365.2 170.8l.6-.1v.3zM365.2 168.8v4a2.5 2.5 0 0 0-2.5 2.5 2.5 2.5 0 0 0 2.5 2.5M365.2 170.8h5.8M366.6 170.7l.6 .1-.6 .2zM367.2 168.8v4M367.2 172.8a2.5 2.5 0 0 1 2.5 2.5 2.5 2.5 0 0 1-2.5 2.5h-9.1M382.3 173.2h10.2M53.6 180.7h.5M64.4 182.3v-4h2.3v4M70.2 182h24.6M94.8 185.1l.1 .1"/>
<path d="M94.9 185.2h3.8M121.2 190.9l-1.1 2.8M123.3 185.1h-28.5M123.3 185.1h.1M123.4 184.5v.5M123.4 184.5h6.5M123.4 185l.2 .2M123.6 185.2h6M132.6 187.7h2.3M132.9 188.6l.8 1.4M133.7 187.7v2.3M134.6 188.6l-.9 1.4"/>
<path d="M141.3 183.5l1.6 .7M141.3 182.9l2 .9M142.4 184.3l.1 .6h-.3zM142.4 182.1v8.4h-24.3M192.4 182.1l-.9 .4M217.3 182.3l2 6.4M217.6 182.2l2 6.4M218.3 185h-88.4l-.3 .2M227.3 182.3l2 6.4M227.6 182.2l2 6.4M228.3 185h55.5M259 184.3l.2 .6h-.3z"/>
<path d="M259 184.3l-.2 6.2h22.6M259.1 183.2h29.2M259.1 182.1l-.1 2.2M262.7 190.9l-1.2 2.8M273.2 187.7h2.2M273.4 188.6l.9 1.4M274.3 187.7v2.3M275.1 188.6l-.8 1.4M279.1 184.7h4.7M283.8 184.7h.3M283.8 184.7v.3M284.1 184.7l-.3 .3"/>
<path d="M286.2 182.6h.3l-.2 .6zM290.5 184.9h.3l-.1 .6zM292.7 185.5h-64.3M4 245.2h123v47.8M4 253.7h123M4 259.4h123M52.4 245.2v47.8M83.5 253.7v5.7M104.7 253.7v5.7M216 253h200M216 248h65M216 258h65"/>
<path d="M228.6 243v15M255.2 243v15M281 243v50M296 243v30M346 243v30M361 243v30M381 253v20M392 253v20M416 243h-200v50M4 265h123M4 270.6h123M4 276.2h123"/>
<path d="M84.9 279.3h1.3M85.5 278.6v1.3M216 278h65M216 273h200M216 263h165M216 268h65M231 263v15M256 263v15M311 273v20M393.4 260.5l9-2.5v10l-9-2.5zM4 281.8h123M4 287.4h123"/>
<path d="M83.5 287.4v5.6M84.9 280.6h1.3M104.7 287.4v5.6M267.4 287.2h1.2M267.4 286h1.2M268 285.5v1.1"/>
<circle cx="111.1" cy="36.7" r="1.68"/>
<circle cx="111.1" cy="36.7" r="1.75"/>
<circle cx="152.3" cy="36.9" r="1.05"/>
<circle cx="158.8" cy="36.9" r="1.68"/>
<circle cx="158.8" cy="36.9" r="1.73"/>
<circle cx="165.3" cy="36.9" r=".75"/>
<circle cx="165.3" cy="36.9" r=".5"/>
<circle cx="171.8" cy="36.9" r="1.74"/>
<circle cx="171.8" cy="36.9" r="1.68"/>
<circle cx="178.3" cy="36.9" r="1.05"/>
<circle cx="246.6" cy="36.2" r="1.09"/>
<circle cx="259.1" cy="36.2" r="1.09"/>
<circle cx="111.1" cy="58.2" r="1.74"/>
<circle cx="111.1" cy="58.2" r="1.68"/>
<circle cx="132.5" cy="51.4" r="1.5"/>
<circle cx="132.5" cy="43.4" r="1.5"/>
<circle cx="132.5" cy="51.4" r="1.42"/>
<circle cx="132.5" cy="43.4" r="1.43"/>
<circle cx="152.3" cy="57.9" r="1.05"/>
<circle cx="158.8" cy="57.9" r="1.68"/>
<circle cx="158.8" cy="57.9" r="1.72"/>
<circle cx="165.3" cy="57.9" r=".74"/>
<circle cx="165.3" cy="57.9" r=".5"/>
<circle cx="171.8" cy="57.9" r="1.72"/>
<circle cx="171.8" cy="57.9" r="1.67"/>
<circle cx="178.3" cy="57.9" r="1.05"/>
<circle cx="276.6" cy="51.4" r="1.5"/>
<circle cx="276.6" cy="43.4" r="1.42"/>
<circle cx="276.6" cy="43.4" r="1.5"/>
<circle cx="276.6" cy="51.4" r="1.42"/>
<circle cx="165.6" cy="64.1" r="1.3"/>
<circle cx="165.6" cy="64.1" r="1.35"/>
<circle cx="169.1" cy="64.1" r="1.3"/>
<circle cx="169.1" cy="64.1" r="1.35"/>
<circle cx="175.6" cy="68.6" r=".99"/>
<circle cx="248.3" cy="64.1" r="1.31"/>
<circle cx="248.3" cy="64.1" r="1.35"/>
<circle cx="154.4" cy="99.5" r="1.3"/>
<circle cx="154.4" cy="99.5" r="1.36"/>
<circle cx="154.4" cy="99.5" r="1.5"/>
<circle cx="161.8" cy="95.2" r=".98"/>
<circle cx="161.8" cy="95.2" r="1.01"/>
<circle cx="161.8" cy="95.2" r=".51"/>
<circle cx="161.8" cy="95.2" r=".84"/>
<circle cx="164" cy="95.3" r="1.14"/>
<circle cx="164" cy="95.3" r="1.1"/>
<circle cx="166.5" cy="95.3" r="1.16"/>
<circle cx="166.5" cy="95.3" r="1.1"/>
<circle cx="169.4" cy="99.5" r="1.36"/>
<circle cx="169.4" cy="99.5" r="1.5"/>
<circle cx="169.4" cy="99.5" r="1.3"/>
<circle cx="180.4" cy="99.5" r="1.3"/>
<circle cx="180.4" cy="99.5" r="1.36"/>
<circle cx="180.4" cy="99.5" r="1.5"/>
<circle cx="248.6" cy="99.5" r="1.3"/>
<circle cx="248.6" cy="99.5" r="1.35"/>
<circle cx="248.6" cy="99.5" r="1.49"/>
<circle cx="259.6" cy="99.5" r="1.5"/>
<circle cx="259.6" cy="99.5" r="1.35"/>
<circle cx="259.6" cy="99.5" r="1.3"/>
<circle cx="132.4" cy="107.1" r="1.42"/>
<circle cx="132.4" cy="107.2" r="1.5"/>
<circle cx="276.6" cy="107.1" r="1.43"/>
<circle cx="276.6" cy="107.1" r="1.5"/>
<circle cx="354.1" cy="117.8" r="2.01"/>
<circle cx="354.1" cy="112.8" r="1.75"/>
<circle cx="354.1" cy="117.8" r="1.76"/>
<circle cx="354.1" cy="112.9" r="2"/>
<circle cx="354.1" cy="112.8" r="1.69"/>
<circle cx="354.1" cy="117.8" r="2.1"/>
<circle cx="354.1" cy="112.8" r="2.1"/>
<circle cx="354.1" cy="117.8" r="1.7"/>
<circle cx="375.4" cy="117.8" r="2.01"/>
<circle cx="375.4" cy="112.9" r="2"/>
<circle cx="375.4" cy="112.8" r="1.69"/>
<circle cx="375.4" cy="117.8" r="2.1"/>
<circle cx="375.4" cy="112.8" r="2.1"/>
<circle cx="375.4" cy="117.8" r="1.7"/>
<circle cx="375.4" cy="117.8" r="1.74"/>
<circle cx="154.1" cy="155.3" r=".62"/>
<circle cx="165.6" cy="155.3" r=".75"/>
<circle cx="165.6" cy="155.3" r=".6"/>
<circle cx="169.1" cy="155.3" r=".61"/>
<circle cx="169.1" cy="155.3" r=".76"/>
<circle cx="180.6" cy="155.3" r=".62"/>
<circle cx="248.3" cy="155.3" r=".61"/>
<circle cx="248.3" cy="155.3" r=".75"/>
<circle cx="259.8" cy="155.3" r=".61"/>
<circle cx="135.6" cy="175" r=".83"/>
<circle cx="135.6" cy="168.9" r=".82"/>
<circle cx="142.4" cy="172" r="1.24"/>
<circle cx="142.4" cy="160.7" r="1.1"/>
<circle cx="155.4" cy="170.2" r=".99"/>
<circle cx="192.4" cy="172" r="1.26"/>
<circle cx="192.4" cy="160.7" r="1.11"/>
<circle cx="246.6" cy="160.7" r="1.1"/>
<circle cx="258.6" cy="172" r="3.5"/>
<circle cx="259.1" cy="160.7" r="1.11"/>
<circle cx="273.3" cy="168.9" r=".82"/>
<circle cx="273.3" cy="175" r=".83"/>
<circle cx="120.7" cy="192.3" r="1"/>
<circle cx="142.4" cy="183.2" r="1.09"/>
<circle cx="192.4" cy="183.2" r="1.1"/>
<circle cx="246.6" cy="183.2" r="1.09"/>
<circle cx="259.1" cy="183.2" r="1.1"/>
<circle cx="262.1" cy="192.3" r=".99"/>
</g>
<path d="M412.4 262.3a2.5 2.5 0 0 0-4.1-1.1 2.5 2.5 0 0 0 1 4.2 2.5 2.5 0 0 0 3.2-2.9l-.1-.2" fill="none" stroke="#000" stroke-width=".3" stroke-dasharray="30.5 1.3 1.3 1.3" stroke-dashoffset="24.5" stroke-linecap="butt"/>
<path d="M414.8 261.5a5 5 0 0 0-8.3-2 5 5 0 0 0 2.2 8.3 5 5 0 0 0 6.2-6l-.1-.3" fill="none" stroke="#000" stroke-width=".3" stroke-dasharray="30.5 1.3 1.3 1.3" stroke-dashoffset="16.7" stroke-linecap="butt"/>
<g fill="none" stroke="#000" stroke-width=".3" stroke-dasharray="6.3 1.3 1.3 1.3 5.1">
<path d="M219.5 30.7l2 6.4M221.5 37.1l-4 4M229.5 30.7l2 6.4M231.5 37.1l-4 4M217.5 57.7l2 6.4M221.5 53.7l-4 4M227.5 57.7l2 6.4M231.5 53.7l-4 4M219.5 93.9l2 5.6M221.5 99.5l-4 4M229.5 93.9l2 5.6M231.5 99.5l-4 4"/>
<path d="M217.5 118.7l2 5.6M221.5 114.7l-4 4M227.5 118.7l2 5.6M231.5 114.7l-4 4M219.5 155.3l2 6.3M229.5 155.3l2 6.3M221.5 161.6l-4 4M221.5 178.3l-4 4M231.5 161.6l-4 4M231.5 178.3l-4 4M217.5 182.3l2 6.3M227.5 182.3l2 6.3"/>
</g>
<path d="M217.5 103.5l4 11.2M227.5 103.5l4 11.2" fill="none" stroke="#000" stroke-width=".3" stroke-dasharray="6.3 1.3 1.3 1.3 5.1" stroke-dashoffset="4.9"/>
<path d="M217.5 41.1l4 12.6M227.5 41.1l4 12.6M217.5 165.6l4 12.7M227.5 165.6l4 12.7" fill="none" stroke="#000" stroke-width=".3" stroke-dasharray="6.3 1.3 1.3 1.3 5.1" stroke-dashoffset="4.1"/>
<path d="M364.8 108.5v16.6" fill="none" stroke="#000" stroke-width=".3" stroke-dasharray="30.5 1.3 1.3 1.3" stroke-dashoffset="24.1"/>
<path d="M257.8 171.9h-1.2M259.1 170.7v-1.3M259.1 173.2v1.2M260.3 171.9h1.3" fill="none" stroke="#000" stroke-width=".3" stroke-dasharray="30.5 1.3 1.3 1.3"/>
<path d="M410 255.7v14.9" fill="none" stroke="#000" stroke-width=".3" stroke-dasharray="30.5 1.3 1.3 1.3" stroke-dashoffset="25"/>
<path d="M403.4 263l12.6-.1" fill="none" stroke="#000" stroke-width=".3" stroke-dasharray="30.5 1.3 1.3 1.3" stroke-dashoffset="26.1"/>
<path d="M216 248v5" fill="none" stroke="#000" stroke-width=".3" stroke-dasharray="30.5 1.3 1.3 1.3" stroke-dashoffset="29.9"/>
<path d="M131.3 58.4v-21M165.3 57.9v-21M244.5 58.3v-21M278.3 58.1v-21" fill="none" stroke="#f00" stroke-width=".3" stroke-dasharray="30.5 1.3 1.3 1.3" stroke-dashoffset="21.9"/>
<g fill="#000">
<path d="M350.8 119.4l.6 .2-.6 .2z"/>
<path d="M183.2 36.9l.1 .6h-.3zM183 57.3h.3l-.1 .6zM384.3 91.1l.2 .6h-.3zM384.2 120.5h.3l-.2 .6zM286.3 160.7l.2 .6h-.3zM286.2 182.6h.3l-.2 .6zM290.7 158.5l.1 .6h-.3zM290.5 184.9h.3l-.1 .6z"/>
<path d="M193.7 27.8l.6 .2-.6 .1zM136.3 28l.6-.2v.3zM283.5 27.5l.6 .1-.6 .2zM278.3 27.6l.6-.1v.3zM243.9 20.4l.6 .2-.6 .1zM165.3 20.6l.6-.2v.3zM283.5 149.5l.6 .1-.6 .2zM259.1 149.6l.6-.1v.3zM366.6 170.7l.6 .1-.6 .2zM365.2 170.8l.6-.1v.3z"/>
<path d="M94.8 86.4l.6-.1v.3zM283.5 86.3l.6 .1-.6 .2zM152.3 31.4l.6-.1v.3zM177.7 31.3l.6 .1-.6 .2zM152.3 59l-.2 .6h.3zM165.3 58.7l-.2 .6h.3zM94.8 20.6l.6-.2v.3zM164.7 20.4l.6 .2-.6 .1zM94.8 28l.6-.2v.3zM130.7 27.8l.6 .2-.6 .1zM94.8 149.6l.6-.1v.3zM141.8 149.5l.6 .1-.6 .2zM143.6 172l.6 .1v-.3zM142.4 149.6l.6-.1v.3zM191.8 149.5l.6 .1-.6 .2zM142.4 184.3l-.2 .6h.3zM259 184.3l-.1 .6h.3z"/>
<path d="M364.8 123.2l.6-.2v.4zM377.6 123l.6 .2-.6 .2z"/>
<path d="M364.2 123l.6 .2-.6 .2zM351.4 123.2l.6-.2v.4z"/>
<path d="M246.6 149.6l.6-.1v.3zM258.5 149.5l.6 .1-.6 .2zM192.4 149.6l.6-.1v.3zM246 149.5l.6 .1-.6 .2zM192.4 149.6l.6-.1v.3zM246 149.5l.6 .1-.6 .2z"/>
<path d="M360.2 172.8l.1 .6h-.3zM360 177.2h.3l-.1 .6z"/>
</g>
<g font-size="6.3">
<text x="282.1" y="250.3">名称</text>
<text x="347.1" y="250.3">图号</text>
<text x="282.1" y="260.3">材质</text>
<text x="347.1" y="260.3">质量</text>
<text x="383.3" y="262.1">视</text>
<text x="383.3" y="269.9">图</text>
<text x="282.1" y="270.3">版次</text>
<text x="347.1" y="270.3">比例</text>
</g>
<g font-size="4.2">
<text x="4.8" y="237.6">注意：1.行走平行度（正面+侧面），450行程内，≤±0.03mm，1000行程内，≤±0.05mm。</text>
<text x="12.2" y="243.3">2.本体形变，450行程内，≤±0.03mm，1000行程内，≤±0.05mm。</text>
<text x="18.6" y="251.3">型号/规格</text>
<text x="70.6" y="251.3">GTH5-550-BC-M10-C4</text>
<text x="301.9" y="249.5">GTH5-550-BC-M10-C4</text>
<text x="14.4" y="258.3">螺杆型号/规格</text>
<text x="19.7" y="263.9">有效行程</text>
<text x="63.7" y="258.3">1205</text>
<text x="86.5" y="263.9">550</text>
<text x="89.9" y="258.3">1210</text>
<text x="111.7" y="258.3">1220</text>
<text x="19.7" y="269.5">精度等级</text>
<text x="87.6" y="269.5">C7</text>
<text x="259" y="267">2022/7/23</text>
<text x="19.7" y="275.2">马达容量</text>
<text x="74.9" y="275.2">100W（无刹车）</text>
<text x="15.5" y="280.8">重复定位精度</text>
<text x="86.7" y="280.8">0.02</text>
<text x="9.1" y="286.4">感应开关方式及数量</text>
<text x="72.7" y="286.4">外挂型三只（C4）</text>
<text x="15.5" y="292">建议最快速度</text>
<text x="60.5" y="292">250MM/S</text>
<text x="86.7" y="292">500MM/S</text>
<text x="107.4" y="292">1000MM/S</text>
</g>
<g font-size="4.1">
<text x="264" y="173.6">I</text>
<text x="386.4" y="172">I</text>
<text x="382.3" y="177.2">1 : 1</text>
</g>
<g font-size="3.5">
<text x="115.6" y="21.8">141 滑台原点位置</text>
<text x="195.1" y="21.8">550 有效行程</text>
<text x="107.3" y="27.5">73</text>
<text x="114.7" y="27.5">1</text>
<text x="168.8" y="29.2">116</text>
<text x="285.9" y="28.9">11.50</text>
<text x="298.6" y="28.9">1 滑台极限位置</text>
<text x="101.4" y="31">滑台极限位置</text>
<text x="169.5" y="32.7">52</text>
<text x="184.4" y="48.8" transform="rotate(-90 184.4 48.8)">42</text>
<text x="131.3" y="69.7">4 x M5 贯穿</text>
<text x="166.9" y="69.8">2 x</text>
<text x="178.4" y="69.8">3 H7</text>
<text x="192.3" y="69.8">7</text>
<text x="191.5" y="87.7">770.20</text>
<text x="385.6" y="106.7" transform="rotate(-90 385.6 106.7)">60</text>
<text x="336.8" y="119.1">基准面</text>
<text x="353.9" y="124.5">26.70</text>
<text x="371.1" y="124.5">27</text>
<text x="115.2" y="150.9">95.20</text>
<text x="166" y="150.9">100</text>
<text x="217.8" y="150.9">500</text>
<text x="252.7" y="150.9">25</text>
<text x="268.9" y="150.9">50</text>
<text x="365" y="160.5" transform="rotate(-90 365 160.5)">6</text>
<text x="357.9" y="164.8" transform="rotate(-90 357.9 164.8)">+0.012</text>
<text x="361.4" y="163" transform="rotate(-90 361.4 163)">0</text>
<text x="146.6" y="171.5">2 x</text>
<text x="158.1" y="171.5">5 H7</text>
<text x="172" y="171.5">6</text>
<text x="287.6" y="173.5" transform="rotate(-90 287.6 173.5)">45</text>
<text x="292" y="173.5" transform="rotate(-90 292 173.5)">54</text>
<text x="361.4" y="168.3" transform="rotate(-90 361.4 168.3)">5</text>
<text x="371" y="172.1">2</text>
<text x="118.2" y="190">12 x M5</text>
<text x="136.6" y="190">15</text>
<text x="260.5" y="190">4 x M5</text>
<text x="277.1" y="190">15</text>
<text x="123.4" y="193.6">4.40 贯穿</text>
<text x="264.8" y="193.6">4.40 贯穿</text>
<text x="221.4" y="246.8">1</text>
<text x="221.4" y="251.8">2</text>
<text x="218.8" y="256.8">序号</text>
<text x="232.2" y="256.8">修 订 版 次</text>
<text x="257.5" y="256.8">设计变更编号</text>
<text x="228.2" y="261.8">设</text>
<text x="240.1" y="261.8">计</text>
<text x="252" y="261.8">变</text>
<text x="263.9" y="261.8">更</text>
<text x="219.1" y="266.7">设 计</text>
<text x="368.3" y="269.3">1:2</text>
<text x="219.1" y="271.7">校 核</text>
<text x="219.1" y="276.7">批 准</text>
<text x="222.9" y="282.7">技术要求：</text>
<text x="231.8" y="287.3">1、未标注公差全部 0.1</text>
<text x="231.7" y="291.8">2、未标注倒角全部C0.3</text>
</g>
</svg>
